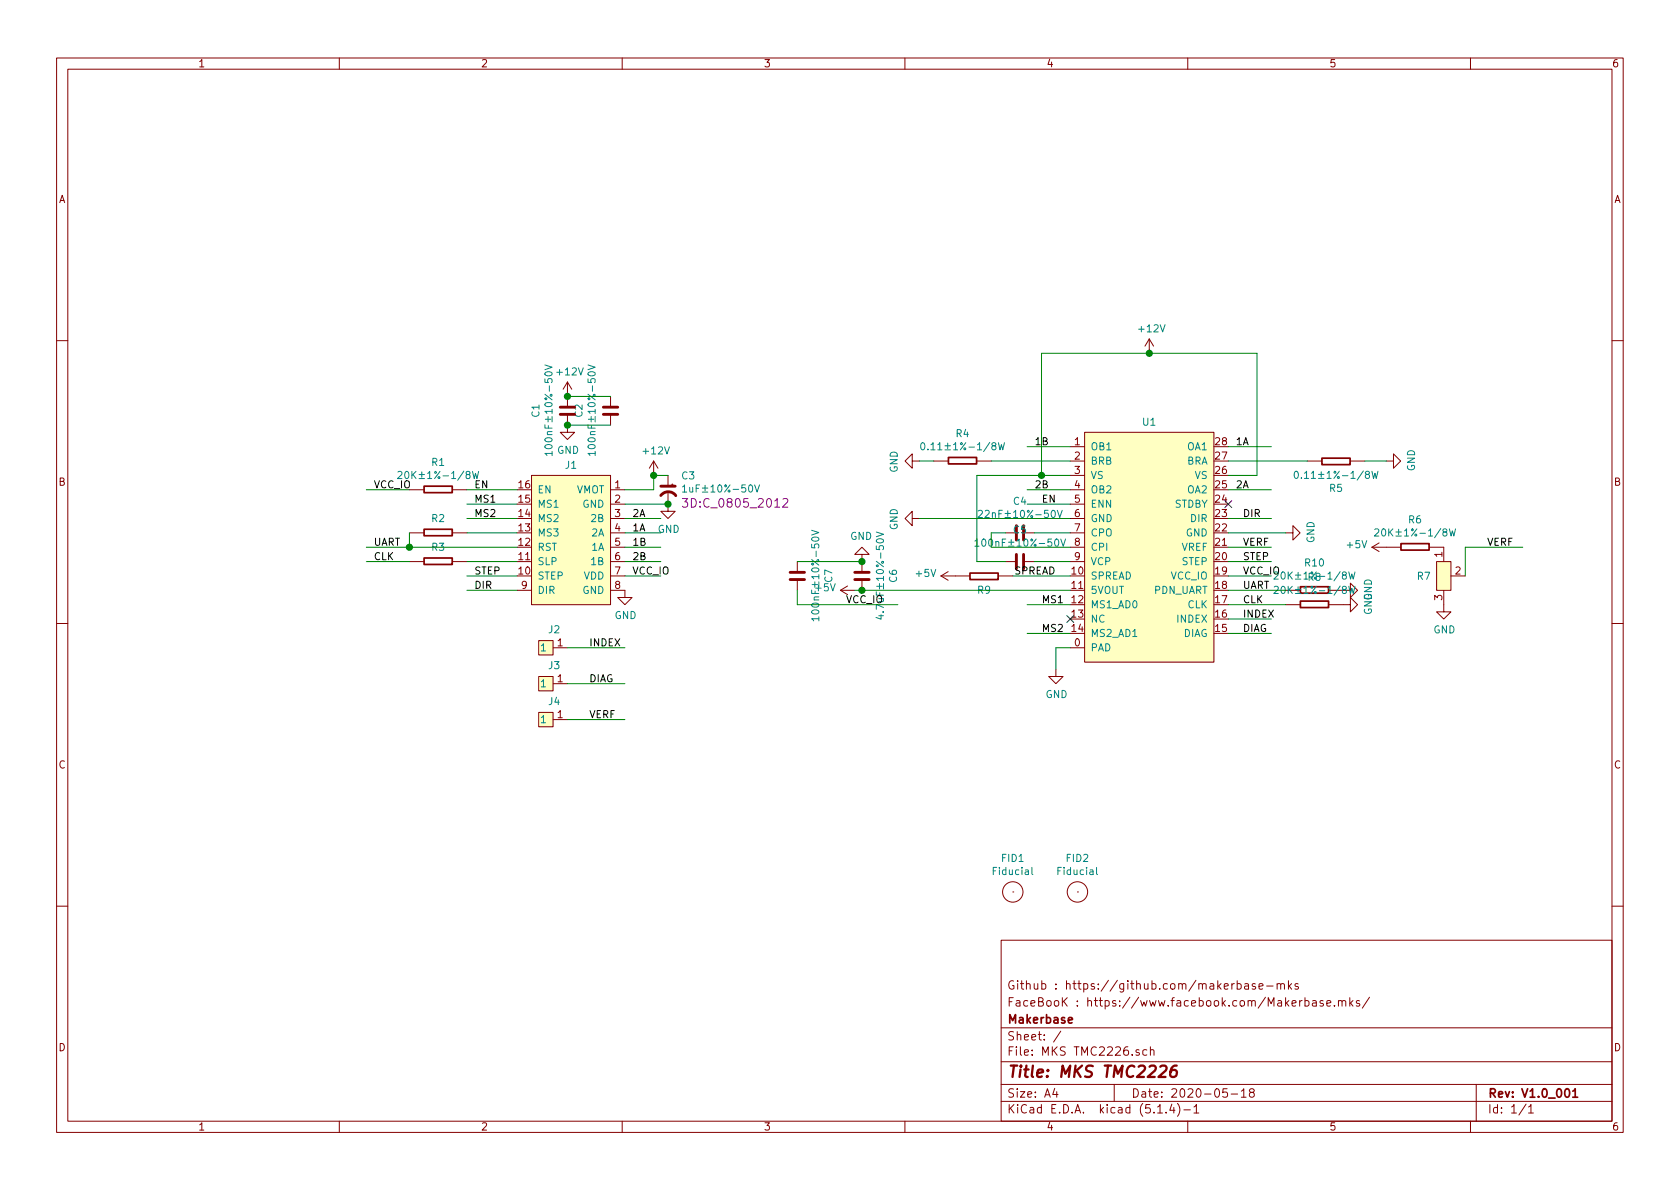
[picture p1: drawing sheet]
<svg xmlns="http://www.w3.org/2000/svg" width="297mm" height="210mm" viewBox="0 0 297 210" stroke-linecap="round" stroke-linejoin="round" font-family="sans-serif">
<g fill="none" stroke="#840000" stroke-width=".18">
<path d="M10 10.3h277v189.9h-277zM12 12.2h273v186.1h-273zM60 10.3v1.9M110 10.3v1.9M160 10.3v1.9M210 10.3v1.9M260 10.3v1.9M203.2 59.9l-.8 1.3M203.2 59.9v2.6M203.2 59.9l.8 1.3M10 60.2h2M100.3 73.3v3.1h1.3l-1.3 1.3-1.2-1.3h1.2"/>
<path d="M100.3 67.6l-.7 1.2M100.3 67.6v4.4M100.3 67.6l.8 1.2M107.9 70.1v1.9M107.9 73.3v1.9M189.2 79h2.6M191.8 76.4h22.8v40.7h-22.8zM285 60.2h2M72.4 94.2h2.5M72.4 86.6h2.5M72.4 99.3h2.5M80 94.2h2.5"/>
<path d="M80 86.6h2.5M80 99.3h2.5M94 84.1h13.9v22.8h-13.9zM107.9 96.8h2.6M107.9 94.2h2.6M107.9 86.6h2.6M107.9 89.1h2.6M107.9 91.7h2.6M107.9 99.3h2.6M115.6 81.5l-.8 1.3M115.6 81.5v2.6M115.6 81.5l.7 1.3"/>
<path d="M118.1 87.2v3.2h1.3l-1.3 1.3-1.3-1.3h1.3M118.1 84.1v1.9M141 99.3v1.9M152.4 98h1.3l-1.3-1.2-1.3 1.2h1.3v3.2M161.3 91.7v-1.3l-1.3 1.3 1.3 1.3v-1.3h1.3M161.3 81.5v-1.2l-1.3 1.2 1.3 1.3v-1.3h1.3M165.1 81.5h2.5M172.7 81.5h2.6M177.8 94.2h1.9M177.8 99.3h1.9M181 94.2h1.9M181 99.3h1.9"/>
<path d="M189.2 96.8h2.6M189.2 81.5h2.6M189.2 94.2h2.6M189.2 84.1h2.6M189.2 86.6h2.6M189.2 89.1h2.6M189.2 91.7h2.6M189.2 99.3h2.6M227.3 94.2h1.3v-1.2l1.3 1.2-1.3 1.3v-1.3M231.1 81.5h2.6M238.8 81.5h2.5M242.6 96.8l1.2 .7"/>
<path d="M242.6 96.8h5M243.8 96l-1.2 .8M245.1 81.5h1.3v-1.2l1.2 1.2-1.2 1.3v-1.3M252.7 96.8h2.6v2.5M254 99.3h2.5v5.1h-2.5zM10 110.3h2M91.4 104.4h2.6M95.2 113.3h2.6v2.5h-2.6zM95.2 119.6h2.6v2.6h-2.6zM97.8 114.5h2.5M107.9 104.4h2.6v1.3h1.3l-1.3 1.2-1.3-1.2h1.3M107.9 101.8h2.6"/>
<path d="M141 102.5v1.9M148.6 104.4l1.3 .8M148.6 104.4h2.5M149.9 103.6l-1.3 .8M152.4 102.5v1.9M166.4 101.8h5M166.4 101.8l1.2 .8M167.6 101.1l-1.2 .7M176.5 101.8h2.6M186.7 118.4v1.2h1.3l-1.3 1.3-1.3-1.3h1.3M189.2 114.5h2.6M227.3 106.9h2.6"/>
<path d="M234.9 106.9h3.9v-1.2l1.2 1.2-1.2 1.3v-1.3M237.5 104.4h1.3v-1.3l1.2 1.3-1.2 1.3v-1.3M255.3 104.4v3.8h1.2l-1.2 1.3-1.3-1.3h1.3M256.5 101.8h2.6M285 110.3h2M95.2 126h2.6v2.5h-2.6zM97.8 127.2h2.5M97.8 120.9h2.5M179.1 157.7h.1M190.5 157.7h.1M10 160.2h2M177 166.3h108v32h-108z"/>
<path d="M218.7 174l.5-.1 .3 .3-.1 .6-.2 .1-.5-.1M218.7 173.4v1.5M220.1 174h.6l.1 .9M220.8 174.3l-.6 .1-.2 .2 .1 .2 .1 .1 .6-.1M221.9 174l-.3-.1-.2 .2 .1 .3 .4 .1v.3h-.5M222.6 174.4l.7-.1-.1-.3-.4-.1-.2 .2 .1 .7h.5M224 174.4h1.1M225.8 174.1l.2-.2 .4 .1v.9M225.8 173.9v1M226.4 174.1a.36 .36 0 0 1 .4-.2 .36 .36 0 0 1 .3 .2v.8M227.8 173.4v1.5M227.9 174.4l.5 .5"/>
<path d="M228.4 173.9l-.6 .6M229.5 174l-.3-.1-.2 .2v.3l.5 .1v.3h-.5M230.7 177l.5-.1 .2 .3v.6l-.2 .1-.5-.1M230.7 176.4v1.5M232.1 177h.6v.9M232.7 177.3l-.5 .1-.2 .2 .1 .2 .1 .1 .5-.1M233.9 177l-.3-.1-.2 .2 .1 .3 .4 .1v.3h-.5M234.6 177.4l.7-.1-.1-.3-.4-.1-.2 .2v.7h.6M235.9 177.8v.1M236.7 177.1l.2-.2 .3 .1 .1 .9M236.7 176.9v1M237.3 177.1a.36 .36 0 0 1 .3-.2 .36 .36 0 0 1 .3 .2v.8"/>
<path d="M238.7 176.4v1.5M238.8 177.4l.4 .5M239.2 176.9l-.5 .6M240.4 177l-.4-.1-.2 .2 .1 .3 .5 .1v.3h-.6M242.1 176.3l-1.2 2M285 160.2h2M60 198.3v1.9M110 198.3v1.9M160 198.3v1.9M177 194.8h108M177 191.8h108M177 187.8h108"/>
<path d="M177 181.8h108M186.5 192.5l-.4 1h1M186.8 193v1M187.6 182.3l-1.3 2M197 191.8v3M201.4 185.7l-.4-.1-.2 .2 .1 .2 .5 .2v.3h-.6M202.8 185.7l-.5-.1-.2 .3v.6l.2 .1 .5-.1M203.4 185.7l.2-.1 .4 .1v.9M203.4 185.1v1.5M204.7 196.8h.8M206.2 196.7v.1M207.2 195.2l-.4 1.1h.9"/>
<path d="M207.5 195.8v1M208.2 195.1a1.71 1.71 0 0 1 0 2.3M209.3 196.3h1.2M210 198.3v1.9M211.1 195.8l.4-.5v1.5M211.1 196.8h.9M217 192.5h-.7l-.1 .7 .2-.1 .5 .1 .1 .2v.5l-.2 .1-.6-.1M217.7 193.5h1.1M219.5 193l.4-.5v1.5M219.5 194h.8M221.2 193.2l-.3-.3 .1-.2 .2-.2 .4 .1 .2 .2-.1 .2-.6 .2a.48 .48 0 0 0-.1 .7l.2 .1 .5-.1a.48 .48 0 0 0-.1-.7h-.1M260 198.3v1.9"/>
<path d="M261 191.8v6.5M269.8 195.2l-1.2 2M270.3 195.8l.4-.5v1.5M270.3 196.8h.8"/>
<circle cx="179.1" cy="157.7" r="1.8"/>
<circle cx="190.5" cy="157.7" r="1.8"/>
</g>
<g fill="none" stroke="#840000" stroke-width=".3">
<path d="M75 93.6h5v1.1h-5zM75 98.7h5v1.1h-5zM75 86h5v1.1h-5zM167.7 80.9h5v1.1h-5zM233.7 81h5v1.2h-5zM247.7 96.1h5v1.2h-5zM171.5 101.3h5v1.2h-5zM229.9 103.8h5v1.1h-5zM229.9 106.3h5v1.1h-5zM188.9 180.4l.7-.1-.1-.3-.4-.1-.2 .2 .1 .7h.5M276.8 192.7l.2-.2a.81 .81 0 0 1 .6 .6 .81 .81 0 0 1-.3 .8l-.1 .1a.79 .79 0 0 1-.4-1.3zM278.1 193l.4-.5v1.5"/>
<path d="M278.1 194h.8"/>
</g>
<path d="M205.2 188.6l.3-.2h.4l.3 .2v.4l-.1 .3-1.3 1.1h1.3M208.1 188.4a.93 .93 0 0 0-1.1 .9l-.1 .8 .1 .2a.66 .66 0 0 0 1-.2l.1-.5-.4-.4a.69 .69 0 0 0-.8 .4" fill="none" stroke="#840000" stroke-width=".41"/>
<g fill="none" stroke="#008484" stroke-width=".18">
<path d="M96.3 64.5l1.3 .4-1.3 .5M97.6 79.8v.8M104 64.5l1.2 .4-1.2 .5M105.2 79.8v.8M162.9 78.4l.2-.1a.67 .67 0 0 1 .4 .6 .67 .67 0 0 1-.4 .6l-.3-.2v-.2zM176.5 78.3l.3 1.2 .3-.9 .2 .9 .3-1.2M70.4 83.5l.4-.1 .3 .3-.1 .2-.7 .7h.8M83.5 83.4l.3 1.2 .3-.9 .2 .9 .3-1.2M97.6 80.2h-1.3l.4 .4M105.2 80.2h-1.2l.3 .4M120.7 86.1l.3-.4v1.3M120.7 87h.7"/>
<path d="M133.4 85.7l.5 1.3 .4-1.3M143.5 93.8l1.3 .4-1.3 .4M154.9 94.1l1.3 .4-1.3 .4M172.4 95.7l.3-.4v1.3M172.4 96.6h.7M173 90.4l.5-.2 .2 .4-.8 .9h.8M186.9 90.2l.5 1.3 .4-1.3M187.6 95.3l.4 1.3 .4-1.3M229 83.5l.1-.2a.67 .67 0 0 1 .5 .7 .67 .67 0 0 1-.5 .6l-.2-.2-.1-.3zM242.6 83.3l.2 1.3 .3-.9 .2 .9 .3-1.3M243.1 93.6l.5-.1 .2 .4-.1 .2-.7 .7h.8M256.3 93.5l.3 1.3 .2-.9 .2 .9 .4-1.3"/>
<path d="M144.8 109.4h-1.3l.4 .4M144.8 109.1v.7M155.4 108.9h.8M155.8 108.7v.8l-.9-.3M225.3 103.8l.5-.1 .2 .3v.2l-.8 .7h.8M238.5 101.1l.3 1.3 .2-.9 .3 .9 .3-1.3M238.5 103.7l.3 1.2 .2-.9 .3 .9 .3-1.2M241.2 103.9h1.3l-1.3 .7h1.3M241.3 102.8a.68 .68 0 0 1 .8-.2 .68 .68 0 0 1 .4 .7h-1.3zM182.4 153.4v1.1l.2 .2M193.9 153.4v1.1l.2 .2"/>
</g>
<g fill="#ffffc2" stroke="#ffffc2" stroke-width=".18">
<path d="M254 99.3h2.5v5.1h-2.5z"/>
<path d="M95.2 113.3h2.6v2.5h-2.6z"/>
<path d="M191.8 76.4h22.8v40.7h-22.8z"/>
<path d="M95.2 126h2.6v2.5h-2.6z"/>
<path d="M95.2 119.6h2.6v2.6h-2.6z"/>
<path d="M94 84.1h13.9v22.8h-13.9z"/>
</g>
<g fill="none" stroke="#840000" stroke-width=".51">
<path d="M99.1 73.3h2.5M99.1 72h2.5M106.7 73.3h2.5M106.7 72h2.5M116.8 87.6a1.63 1.63 0 0 1 2.7 0M116.8 86h2.6M179.7 93v2.5M179.7 98v2.6M181 93v2.5M181 98v2.6M139.7 101.2h2.5M139.7 102.5h2.5"/>
<path d="M151.1 101.2h2.6M151.1 102.5h2.6"/>
</g>
<path d="M120.6 88.2h1l-.5 .5 .4 .2v.6l-.2 .2h-.4l-.3-.2M138.4 88.3l.6-.1 .2 .1 .1 .3-.9 1.1h.9" fill="none" stroke="#840084" stroke-width=".18"/>
<g fill="none" stroke="#008400" stroke-width=".18">
<path d="M100.3 75.2h7.6M100.3 70.1h7.6M181.6 79h7.6M217.2 79h7.6M64.8 86.6h7.6M64.8 96.8h26.6M64.8 99.3h7.6M72.4 94.2v2.6M82.5 94.2h8.9M82.5 86.6h8.9M82.5 99.3h8.9M82.5 89.1h8.9"/>
<path d="M82.5 91.7h8.9M110.5 94.2h6.3M110.5 96.8h6.3M110.5 99.3h6.3M110.5 89.1h7.6M110.5 91.7h6.3M118.1 84.1h-2.5v2.5h-5.1M141 99.3h11.4M162.6 91.7h26.6M162.6 81.5h2.5M175.3 81.5h13.9M177.8 94.2h-2.5v2.6h13.9"/>
<path d="M181.6 86.6h7.6M181.6 89.1h7.6M182.9 94.2h6.3M182.9 99.3h6.3M184.1 84.1v-21.6h38.1v21.6h-5M189.2 84.1h-16.5v15.2h5.1M217.2 94.2h10.1M217.2 86.6h7.6M217.2 96.8h7.6M217.2 99.3h7.6M217.2 91.7h7.6M217.2 81.5h13.9"/>
<path d="M241.3 81.5h3.8M269.2 96.8h-10.1v5M82.5 101.8h8.9M82.5 104.4h8.9M100.3 114.5h10.2M110.5 101.8h6.3M141 104.4v2.5h17.7M151.1 104.4h38.1M179.1 101.8h10.1M181.6 106.9h7.6M181.6 112h7.6M189.2 114.5h-2.5v3.9"/>
<path d="M217.2 106.9h10.1M217.2 101.8h7.6M217.2 104.4h10.1M217.2 112h7.6M217.2 109.5h7.6M100.3 127.2h10.2M100.3 120.9h10.2"/>
</g>
<g fill="#008400" stroke="#008400" stroke-width=".25">
<circle cx="100.3" cy="70.1" r=".51"/>
<circle cx="100.3" cy="75.2" r=".51"/>
<circle cx="115.6" cy="84.1" r=".51"/>
<circle cx="118.1" cy="89.1" r=".51"/>
<circle cx="203.2" cy="62.5" r=".51"/>
<circle cx="72.4" cy="96.8" r=".51"/>
<circle cx="184.2" cy="84.1" r=".51"/>
<circle cx="152.4" cy="104.4" r=".51"/>
<circle cx="152.4" cy="99.3" r=".51"/>
</g>
<path d="M216.6 88.5l1.2 1.3M217.8 88.5l-1.2 1.3M188.6 108.9l1.2 1.2M189.8 108.9l-1.2 1.2" fill="none" stroke="#000084" stroke-width=".18"/>
<text font-size="2.8" fill="#840000" x="178" y="190.5">Title: MKS TMC2226</text>
<text font-size="2.1" fill="#840084" x="121.6" y="89.8">3D:C_0805_2012</text>
<g font-size="2.1" fill="#840000">
<text x="178" y="178">FaceBooK : https://www.facebook.com/Makerbase.mks/</text>
<text x="178" y="175">Github : https://github.com/makerbase-mks</text>
<text x="178" y="184">Sheet: /</text>
<text x="178" y="181">Makerbase</text>
<text x="178" y="186.7">File: MKS TMC2226.sch</text>
<text x="178" y="196.9">KiCad E.D.A. kicad (5.1.4)-1</text>
<text x="178" y="194.1">Size: A4</text>
<text x="200" y="194.1">Date: 2020-05-18</text>
<text x="263" y="194.1">Rev: V1.0_001</text>
<text x="263" y="196.9">Id: 1/1</text>
</g>
<g font-size="1.8" fill="#840000">
<text x="35" y="11.9">1</text>
<text x="85" y="11.9">2</text>
<text x="135" y="11.9">3</text>
<text x="185" y="11.9">4</text>
<text x="235" y="11.9">5</text>
<text x="285" y="11.9">6</text>
<text x="10.4" y="35.9">A</text>
<text x="285.4" y="35.9">A</text>
<text x="190" y="78.7">1</text>
<text x="190" y="81.3">2</text>
<text x="190" y="83.8">3</text>
<text x="214.9" y="83.8">26</text>
<text x="214.9" y="81.3">27</text>
<text x="214.9" y="78.7">28</text>
<text x="10.4" y="85.9">B</text>
<text x="91.7" y="88.9">15</text>
<text x="91.7" y="86.4">16</text>
<text x="108.7" y="86.4">1</text>
<text x="108.7" y="88.9">2</text>
<text x="190" y="86.4">4</text>
<text x="190" y="88.9">5</text>
<text x="214.9" y="88.9">24</text>
<text x="214.9" y="86.4">25</text>
<text x="285.4" y="85.9">B</text>
<text x="91.7" y="94">13</text>
<text x="91.7" y="91.4">14</text>
<text x="108.7" y="91.4">3</text>
<text x="108.7" y="94">4</text>
<text x="190" y="91.4">6</text>
<text x="190" y="94">7</text>
<text x="214.9" y="94">22</text>
<text x="214.9" y="91.4">23</text>
<text x="91.7" y="101.6">10</text>
<text x="91.7" y="99.1">11</text>
<text x="91.7" y="96.5">12</text>
<text x="108.7" y="96.5">5</text>
<text x="108.7" y="99.1">6</text>
<text x="108.7" y="101.6">7</text>
<text x="189.5" y="101.6">10</text>
<text x="190" y="96.5">8</text>
<text x="190" y="99.1">9</text>
<text x="214.9" y="101.6">19</text>
<text x="214.9" y="99.1">20</text>
<text x="214.9" y="96.5">21</text>
<text x="255" y="98.5" transform="rotate(-90 255 98.5)">1</text>
<text x="257.3" y="101.6">2</text>
<text x="92.2" y="104.1">9</text>
<text x="108.7" y="104.1">8</text>
<text x="189.5" y="104.1">11</text>
<text x="189.5" y="106.7">12</text>
<text x="214.9" y="106.7">17</text>
<text x="214.9" y="104.1">18</text>
<text x="255" y="106.1" transform="rotate(-90 255 106.1)">3</text>
<text x="189.5" y="109.2">13</text>
<text x="189.5" y="111.8">14</text>
<text x="214.9" y="111.8">15</text>
<text x="214.9" y="109.2">16</text>
<text x="98.6" y="114.3">1</text>
<text x="190" y="114.3">0</text>
<text x="98.6" y="120.6">1</text>
<text x="98.6" y="127">1</text>
<text x="10.4" y="135.9">C</text>
<text x="285.4" y="135.9">C</text>
<text x="10.4" y="185.9">D</text>
<text x="285.4" y="185.9">D</text>
<text x="35" y="199.9">1</text>
<text x="85" y="199.9">2</text>
<text x="135" y="199.9">3</text>
<text x="185" y="199.9">4</text>
<text x="235" y="199.9">5</text>
<text x="285" y="199.9">6</text>
</g>
<g font-size="1.8" fill="#008484">
<text x="201.5" y="58.8">+12V</text>
<text x="98.6" y="66.4">+12V</text>
<text x="95.4" y="73.8" transform="rotate(-90 95.4 73.8)">C1</text>
<text x="103" y="73.8" transform="rotate(-90 103 73.8)">C2</text>
<text x="169.1" y="77.3">R4</text>
<text x="202.1" y="75.3">U1</text>
<text x="76.4" y="82.4">R1</text>
<text x="97.7" y="79.3" transform="rotate(-90 97.7 79.3)">100nF±10%-50V</text>
<text x="98.5" y="80.3">GND</text>
<text x="100" y="82.9">J1</text>
<text x="105.3" y="79.3" transform="rotate(-90 105.3 79.3)">100nF±10%-50V</text>
<text x="113.9" y="80.4">+12V</text>
<text x="158.7" y="83.6" transform="rotate(-90 158.7 83.6)">GND</text>
<text x="164.3" y="79.6">0.11±1%-1/8W</text>
<text x="192.8" y="79.6">OB1</text>
<text x="192.8" y="82.2">BRB</text>
<text x="209.8" y="82.2">BRA</text>
<text x="210" y="79.6">OA1</text>
<text x="250.2" y="83.4" transform="rotate(-90 250.2 83.4)">GND</text>
<text x="71.7" y="84.7">20K±1%-1/8W</text>
<text x="95" y="89.8">MS1</text>
<text x="95" y="87.2">EN</text>
<text x="101.8" y="87.2">VMOT</text>
<text x="103" y="89.8">GND</text>
<text x="120.6" y="84.8">C3</text>
<text x="121.7" y="87.1">1uF±10%-50V</text>
<text x="179.2" y="89.3">C4</text>
<text x="192.8" y="84.7">VS</text>
<text x="192.8" y="87.2">OB2</text>
<text x="192.8" y="89.8">ENN</text>
<text x="207.6" y="89.8">STDBY</text>
<text x="210" y="87.2">OA2</text>
<text x="211.3" y="84.7">VS</text>
<text x="230.4" y="84.7">0.11±1%-1/8W</text>
<text x="235.1" y="87">R5</text>
<text x="76.4" y="92.3">R2</text>
<text x="95" y="94.9">MS3</text>
<text x="95" y="92.3">MS2</text>
<text x="104.7" y="92.3">2B</text>
<text x="104.7" y="94.9">2A</text>
<text x="116.3" y="94.2">GND</text>
<text x="150.3" y="95.5">GND</text>
<text x="158.7" y="93.8" transform="rotate(-90 158.7 93.8)">GND</text>
<text x="174.1" y="91.6">22nF±10%-50V</text>
<text x="179.2" y="94.4">C5</text>
<text x="192.8" y="92.3">GND</text>
<text x="192.8" y="94.9">CPO</text>
<text x="209.7" y="94.9">GND</text>
<text x="210.6" y="92.3">DIR</text>
<text x="244.4" y="94.9">20K±1%-1/8W</text>
<text x="249.1" y="92.6">R6</text>
<text x="76.4" y="97.4">R3</text>
<text x="95" y="99.9">SLP</text>
<text x="95" y="97.4">RST</text>
<text x="104.7" y="97.4">1A</text>
<text x="104.7" y="99.9">1B</text>
<text x="173.6" y="96.7">100nF±10%-50V</text>
<text x="192.8" y="97.4">CPI</text>
<text x="192.8" y="99.9">VCP</text>
<text x="208.9" y="97.4">VREF</text>
<text x="209" y="99.9">STEP</text>
<text x="230.8" y="100.2">R10</text>
<text x="232.4" y="96.1" transform="rotate(-90 232.4 96.1)">GND</text>
<text x="238.3" y="96.9">+5V</text>
<text x="95" y="102.5">STEP</text>
<text x="95" y="105">DIR</text>
<text x="103" y="105">GND</text>
<text x="103.2" y="102.5">VDD</text>
<text x="144.3" y="104.6">+5V</text>
<text x="147.2" y="103" transform="rotate(-90 147.2 103)">C7</text>
<text x="158.6" y="103" transform="rotate(-90 158.6 103)">C6</text>
<text x="162.1" y="102">+5V</text>
<text x="172.9" y="105">R9</text>
<text x="192.8" y="102.5">SPREAD</text>
<text x="192.8" y="105">5VOUT</text>
<text x="192.8" y="107.6">MS1_AD0</text>
<text x="204" y="105">PDN_UART</text>
<text x="207" y="102.5">VCC_IO</text>
<text x="210" y="107.6">CLK</text>
<text x="226.6" y="102.5">20K±1%-1/8W</text>
<text x="226.6" y="105">20K±1%-1/8W</text>
<text x="231.3" y="102.7">R8</text>
<text x="250.6" y="102.5">R7</text>
<text x="97" y="112">J2</text>
<text x="108.7" y="109.5">GND</text>
<text x="144.9" y="108.6" transform="rotate(-90 144.9 108.6)">100nF±10%-50V</text>
<text x="156.3" y="108.3" transform="rotate(-90 156.3 108.3)">4.7uF±10%-50V</text>
<text x="192.8" y="110.1">NC</text>
<text x="192.8" y="112.6">MS2_AD1</text>
<text x="208.2" y="110.1">INDEX</text>
<text x="209.2" y="112.6">DIAG</text>
<text x="242.6" y="108.8" transform="rotate(-90 242.6 108.8)">GND</text>
<text x="253.4" y="112">GND</text>
<text x="95.8" y="115.2">1</text>
<text x="97" y="118.3">J3</text>
<text x="192.8" y="115.2">PAD</text>
<text x="95.8" y="121.5">1</text>
<text x="97" y="124.7">J4</text>
<text x="184.9" y="123.4">GND</text>
<text x="95.8" y="127.9">1</text>
<text x="175.7" y="154.7">Fiducial</text>
<text x="177.2" y="152.4">FID1</text>
<text x="187.2" y="154.7">Fiducial</text>
<text x="188.6" y="152.4">FID2</text>
</g>
<g font-size="1.8">
<text x="182.9" y="78.7">1B</text>
<text x="218.4" y="78.7">1A</text>
<text x="66" y="86.4">VCC_IO</text>
<text x="83.8" y="86.4">EN</text>
<text x="83.8" y="88.9">MS1</text>
<text x="182.9" y="86.4">2B</text>
<text x="184.1" y="88.9">EN</text>
<text x="218.4" y="86.4">2A</text>
<text x="83.8" y="91.4">MS2</text>
<text x="111.8" y="91.4">2A</text>
<text x="111.8" y="94">1A</text>
<text x="219.7" y="91.4">DIR</text>
<text x="66" y="99.1">CLK</text>
<text x="66" y="96.5">UART</text>
<text x="83.8" y="101.6">STEP</text>
<text x="111.8" y="101.6">VCC_IO</text>
<text x="111.8" y="99.1">2B</text>
<text x="111.8" y="96.5">1B</text>
<text x="179.3" y="101.6">SPREAD</text>
<text x="219.7" y="99.1">STEP</text>
<text x="219.7" y="96.5">VERF</text>
<text x="219.7" y="101.6">VCC_IO</text>
<text x="262.9" y="96.5">VERF</text>
<text x="83.8" y="104.1">DIR</text>
<text x="149.6" y="106.7">VCC_IO</text>
<text x="184.1" y="106.7">MS1</text>
<text x="219.7" y="106.7">CLK</text>
<text x="219.7" y="104.1">UART</text>
<text x="184.1" y="111.8">MS2</text>
<text x="219.7" y="111.8">DIAG</text>
<text x="219.7" y="109.2">INDEX</text>
<text x="104.1" y="114.3">INDEX</text>
<text x="104.1" y="120.6">DIAG</text>
<text x="104.1" y="127">VERF</text>
</g>
<text font-size=".7" fill="#840000" x="118.7" y="86">+</text>
</svg>
